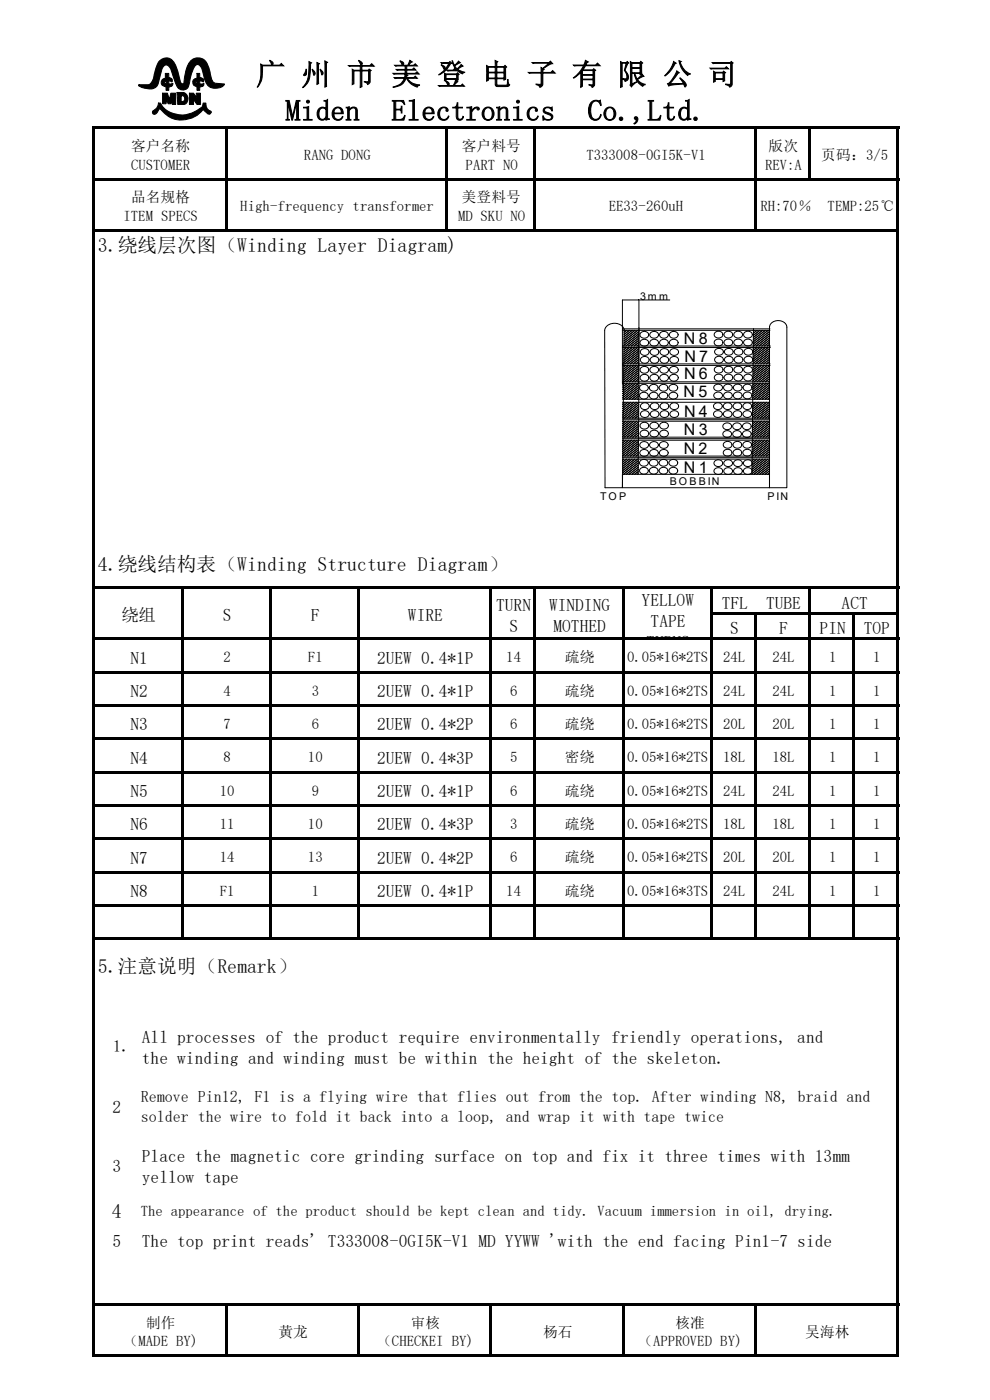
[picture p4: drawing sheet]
<svg xmlns="http://www.w3.org/2000/svg" width="210mm" height="297mm" viewBox="0 0 210 297" stroke-linecap="round" stroke-linejoin="round" font-family="sans-serif">
<g fill="#000">
<path d="M19.6 26.9h.6v10.8h-.6z" fill-rule="evenodd"/>
<path d="M19.6 37.7h.6v10.9h-.6z" fill-rule="evenodd"/>
<path d="M20.2 26.9h170.5v.5h-170.5z" fill-rule="evenodd"/>
<path d="M20.2 37.7h151.3v.5h-151.3z" fill-rule="evenodd"/>
<path d="M47.7 27.1h.5v10.6h-.5z" fill-rule="evenodd"/>
<path d="M47.7 38h.5v11.1h-.5z" fill-rule="evenodd"/>
<path d="M94.5 27.1h.5v10.6h-.5z" fill-rule="evenodd"/>
<path d="M94.5 38h.5v11.1h-.5z" fill-rule="evenodd"/>
<path d="M113.2 27.1h.5v10.6h-.5z" fill-rule="evenodd"/>
<path d="M113.2 38h.5v11.1h-.5z" fill-rule="evenodd"/>
<path d="M160 27.1h.5v10.6h-.5z" fill-rule="evenodd"/>
<path d="M160 38h.5v11.1h-.5z" fill-rule="evenodd"/>
<path d="M171.5 27.1h.5v11.1h-.5z" fill-rule="evenodd"/>
<path d="M172 37.7h18.7v.5h-18.7z" fill-rule="evenodd"/>
<path d="M190.2 27.1h.5v10.6h-.5z" fill-rule="evenodd"/>
<path d="M190.2 38h.5v10.6h-.5z" fill-rule="evenodd"/>
<path d="M19.6 48.6h.6v75.8h-.6z" fill-rule="evenodd"/>
<path d="M20.2 48.6h27.5v.5h-27.5z" fill-rule="evenodd"/>
<path d="M48.2 48.6h46.3v.5h-46.3z" fill-rule="evenodd"/>
<path d="M95 48.6h18.2v.5h-18.2z" fill-rule="evenodd"/>
<path d="M113.7 48.6h46.3v.5h-46.3z" fill-rule="evenodd"/>
<path d="M160.5 48.6h30.2v.5h-30.2z" fill-rule="evenodd"/>
<path d="M190.2 48.8h.5v75.6h-.5z" fill-rule="evenodd"/>
<path d="M19.6 124.4h.6v10.9h-.6z" fill-rule="evenodd"/>
<path d="M19.6 135.3h.6v7h-.6z" fill-rule="evenodd"/>
<path d="M20.2 124.4h170.5v.5h-170.5z" fill-rule="evenodd"/>
<path d="M20.2 135.3h170.5v.5h-170.5z" fill-rule="evenodd"/>
<path d="M38.4 124.7h.5v10.6h-.5z" fill-rule="evenodd"/>
<path d="M38.4 135.5h.5v6.8h-.5z" fill-rule="evenodd"/>
<path d="M57.1 124.7h.5v10.6h-.5z" fill-rule="evenodd"/>
<path d="M57.1 135.5h.5v6.8h-.5z" fill-rule="evenodd"/>
<path d="M75.8 124.7h.5v10.6h-.5z" fill-rule="evenodd"/>
<path d="M75.8 135.5h.5v6.8h-.5z" fill-rule="evenodd"/>
<path d="M103.8 124.7h.6v10.6h-.6z" fill-rule="evenodd"/>
<path d="M103.8 135.5h.6v6.8h-.6z" fill-rule="evenodd"/>
<path d="M113.2 124.7h.5v10.6h-.5z" fill-rule="evenodd"/>
<path d="M113.2 135.5h.5v6.8h-.5z" fill-rule="evenodd"/>
<path d="M131.9 124.7h.5v10.6h-.5z" fill-rule="evenodd"/>
<path d="M131.9 135.5h.5v6.8h-.5z" fill-rule="evenodd"/>
<path d="M150.6 124.7h.5v5.1h-.5z" fill-rule="evenodd"/>
<path d="M150.6 129.8h.5v5.5h-.5z" fill-rule="evenodd"/>
<path d="M150.6 135.5h.5v6.8h-.5z" fill-rule="evenodd"/>
<path d="M151.1 129.8h39.6v.5h-39.6z" fill-rule="evenodd"/>
<path d="M160 130.1h.5v5.2h-.5z" fill-rule="evenodd"/>
<path d="M160 135.5h.5v6.8h-.5z" fill-rule="evenodd"/>
<path d="M171.5 124.7h.5v5.1h-.5z" fill-rule="evenodd"/>
<path d="M171.5 130.1h.5v5.2h-.5z" fill-rule="evenodd"/>
<path d="M171.5 135.5h.5v6.8h-.5z" fill-rule="evenodd"/>
<path d="M180.8 130.1h.6v5.2h-.6z" fill-rule="evenodd"/>
<path d="M180.8 135.5h.6v6.8h-.6z" fill-rule="evenodd"/>
<path d="M190.2 124.7h.5v5.1h-.5z" fill-rule="evenodd"/>
<path d="M190.2 130.1h.5v5.2h-.5z" fill-rule="evenodd"/>
<path d="M190.2 135.5h.5v6.8h-.5z" fill-rule="evenodd"/>
<path d="M19.6 142.3h.6v7.1h-.6z" fill-rule="evenodd"/>
<path d="M19.6 149.4h.6v7.1h-.6z" fill-rule="evenodd"/>
<path d="M19.6 156.5h.6v7h-.6z" fill-rule="evenodd"/>
<path d="M20.2 142.3h170.5v.5h-170.5z" fill-rule="evenodd"/>
<path d="M20.2 149.4h170.5v.5h-170.5z" fill-rule="evenodd"/>
<path d="M20.2 156.5h170.5v.5h-170.5z" fill-rule="evenodd"/>
<path d="M38.4 142.6h.5v6.8h-.5z" fill-rule="evenodd"/>
<path d="M38.4 149.6h.5v6.9h-.5z" fill-rule="evenodd"/>
<path d="M38.4 156.7h.5v6.8h-.5z" fill-rule="evenodd"/>
<path d="M57.1 142.6h.5v6.8h-.5z" fill-rule="evenodd"/>
<path d="M57.1 149.6h.5v6.9h-.5z" fill-rule="evenodd"/>
<path d="M57.1 156.7h.5v6.8h-.5z" fill-rule="evenodd"/>
<path d="M75.8 142.6h.5v6.8h-.5z" fill-rule="evenodd"/>
<path d="M75.8 149.6h.5v6.9h-.5z" fill-rule="evenodd"/>
<path d="M75.8 156.7h.5v6.8h-.5z" fill-rule="evenodd"/>
<path d="M103.8 142.6h.6v6.8h-.6z" fill-rule="evenodd"/>
<path d="M103.8 149.6h.6v6.9h-.6z" fill-rule="evenodd"/>
<path d="M103.8 156.7h.6v6.8h-.6z" fill-rule="evenodd"/>
<path d="M113.2 142.6h.5v6.8h-.5z" fill-rule="evenodd"/>
<path d="M113.2 149.6h.5v6.9h-.5z" fill-rule="evenodd"/>
<path d="M113.2 156.7h.5v6.8h-.5z" fill-rule="evenodd"/>
<path d="M131.9 142.6h.5v6.8h-.5z" fill-rule="evenodd"/>
<path d="M131.9 149.6h.5v6.9h-.5z" fill-rule="evenodd"/>
<path d="M131.9 156.7h.5v6.8h-.5z" fill-rule="evenodd"/>
<path d="M150.6 142.6h.5v6.8h-.5z" fill-rule="evenodd"/>
<path d="M150.6 149.6h.5v6.9h-.5z" fill-rule="evenodd"/>
<path d="M150.6 156.7h.5v6.8h-.5z" fill-rule="evenodd"/>
<path d="M160 142.6h.5v6.8h-.5z" fill-rule="evenodd"/>
<path d="M160 149.6h.5v6.9h-.5z" fill-rule="evenodd"/>
<path d="M160 156.7h.5v6.8h-.5z" fill-rule="evenodd"/>
<path d="M171.5 142.6h.5v6.8h-.5z" fill-rule="evenodd"/>
<path d="M171.5 149.6h.5v6.9h-.5z" fill-rule="evenodd"/>
<path d="M171.5 156.7h.5v6.8h-.5z" fill-rule="evenodd"/>
<path d="M180.8 142.6h.6v6.8h-.6z" fill-rule="evenodd"/>
<path d="M180.8 149.6h.6v6.9h-.6z" fill-rule="evenodd"/>
<path d="M180.8 156.7h.6v6.8h-.6z" fill-rule="evenodd"/>
<path d="M190.2 142.6h.5v6.8h-.5z" fill-rule="evenodd"/>
<path d="M190.2 149.6h.5v6.9h-.5z" fill-rule="evenodd"/>
<path d="M190.2 156.7h.5v6.8h-.5z" fill-rule="evenodd"/>
<path d="M19.6 163.5h.6v7.1h-.6z" fill-rule="evenodd"/>
<path d="M19.6 170.6h.6v7.1h-.6z" fill-rule="evenodd"/>
<path d="M19.6 177.7h.6v7h-.6z" fill-rule="evenodd"/>
<path d="M20.2 163.5h170.5v.5h-170.5z" fill-rule="evenodd"/>
<path d="M20.2 170.6h170.5v.5h-170.5z" fill-rule="evenodd"/>
<path d="M20.2 177.7h170.5v.5h-170.5z" fill-rule="evenodd"/>
<path d="M38.4 163.8h.5v6.8h-.5z" fill-rule="evenodd"/>
<path d="M38.4 170.9h.5v6.8h-.5z" fill-rule="evenodd"/>
<path d="M38.4 177.9h.5v6.8h-.5z" fill-rule="evenodd"/>
<path d="M57.1 163.8h.5v6.8h-.5z" fill-rule="evenodd"/>
<path d="M57.1 170.9h.5v6.8h-.5z" fill-rule="evenodd"/>
<path d="M57.1 177.9h.5v6.8h-.5z" fill-rule="evenodd"/>
<path d="M75.8 163.8h.5v6.8h-.5z" fill-rule="evenodd"/>
<path d="M75.8 170.9h.5v6.8h-.5z" fill-rule="evenodd"/>
<path d="M75.8 177.9h.5v6.8h-.5z" fill-rule="evenodd"/>
<path d="M103.8 163.8h.6v6.8h-.6z" fill-rule="evenodd"/>
<path d="M103.8 170.9h.6v6.8h-.6z" fill-rule="evenodd"/>
<path d="M103.8 177.9h.6v6.8h-.6z" fill-rule="evenodd"/>
<path d="M113.2 163.8h.5v6.8h-.5z" fill-rule="evenodd"/>
<path d="M113.2 170.9h.5v6.8h-.5z" fill-rule="evenodd"/>
<path d="M113.2 177.9h.5v6.8h-.5z" fill-rule="evenodd"/>
<path d="M131.9 163.8h.5v6.8h-.5z" fill-rule="evenodd"/>
<path d="M131.9 170.9h.5v6.8h-.5z" fill-rule="evenodd"/>
<path d="M131.9 177.9h.5v6.8h-.5z" fill-rule="evenodd"/>
<path d="M150.6 163.8h.5v6.8h-.5z" fill-rule="evenodd"/>
<path d="M150.6 170.9h.5v6.8h-.5z" fill-rule="evenodd"/>
<path d="M150.6 177.9h.5v6.8h-.5z" fill-rule="evenodd"/>
<path d="M160 163.8h.5v6.8h-.5z" fill-rule="evenodd"/>
<path d="M160 170.9h.5v6.8h-.5z" fill-rule="evenodd"/>
<path d="M160 177.9h.5v6.8h-.5z" fill-rule="evenodd"/>
<path d="M171.5 163.8h.5v6.8h-.5z" fill-rule="evenodd"/>
<path d="M171.5 170.9h.5v6.8h-.5z" fill-rule="evenodd"/>
<path d="M171.5 177.9h.5v6.8h-.5z" fill-rule="evenodd"/>
<path d="M180.8 163.8h.6v6.8h-.6z" fill-rule="evenodd"/>
<path d="M180.8 170.9h.6v6.8h-.6z" fill-rule="evenodd"/>
<path d="M180.8 177.9h.6v6.8h-.6z" fill-rule="evenodd"/>
<path d="M190.2 163.8h.5v6.8h-.5z" fill-rule="evenodd"/>
<path d="M190.2 170.9h.5v6.8h-.5z" fill-rule="evenodd"/>
<path d="M190.2 177.9h.5v6.8h-.5z" fill-rule="evenodd"/>
<path d="M19.6 184.7h.6v7.1h-.6z" fill-rule="evenodd"/>
<path d="M19.6 191.8h.6v7.1h-.6z" fill-rule="evenodd"/>
<path d="M19.6 198.9h.6v77.5h-.6z" fill-rule="evenodd"/>
<path d="M20.2 184.7h170.5v.6h-170.5z" fill-rule="evenodd"/>
<path d="M20.2 191.8h170.5v.5h-170.5z" fill-rule="evenodd"/>
<path d="M20.2 198.9h18.2v.5h-18.2z" fill-rule="evenodd"/>
<path d="M38.4 185h.5v6.8h-.5z" fill-rule="evenodd"/>
<path d="M38.4 192.1h.5v7.3h-.5z" fill-rule="evenodd"/>
<path d="M38.9 198.9h18.2v.5h-18.2z" fill-rule="evenodd"/>
<path d="M57.1 185h.5v6.8h-.5z" fill-rule="evenodd"/>
<path d="M57.1 192.1h.5v7.3h-.5z" fill-rule="evenodd"/>
<path d="M57.6 198.9h18.2v.5h-18.2z" fill-rule="evenodd"/>
<path d="M75.8 185h.5v6.8h-.5z" fill-rule="evenodd"/>
<path d="M75.8 192.1h.5v7.3h-.5z" fill-rule="evenodd"/>
<path d="M76.3 198.9h27.5v.5h-27.5z" fill-rule="evenodd"/>
<path d="M103.8 185h.6v6.8h-.6z" fill-rule="evenodd"/>
<path d="M103.8 192.1h.6v7.3h-.6z" fill-rule="evenodd"/>
<path d="M104.4 198.9h8.8v.5h-8.8z" fill-rule="evenodd"/>
<path d="M113.2 185h.5v6.8h-.5z" fill-rule="evenodd"/>
<path d="M113.2 192.1h.5v7.3h-.5z" fill-rule="evenodd"/>
<path d="M113.7 198.9h18.2v.5h-18.2z" fill-rule="evenodd"/>
<path d="M131.9 185h.5v6.8h-.5z" fill-rule="evenodd"/>
<path d="M131.9 192.1h.5v7.3h-.5z" fill-rule="evenodd"/>
<path d="M132.4 198.9h18.2v.5h-18.2z" fill-rule="evenodd"/>
<path d="M150.6 185h.5v6.8h-.5z" fill-rule="evenodd"/>
<path d="M150.6 192.1h.5v7.3h-.5z" fill-rule="evenodd"/>
<path d="M151.1 198.9h8.9v.5h-8.9z" fill-rule="evenodd"/>
<path d="M160 185h.5v6.8h-.5z" fill-rule="evenodd"/>
<path d="M160 192.1h.5v7.3h-.5z" fill-rule="evenodd"/>
<path d="M160.5 198.9h11v.5h-11z" fill-rule="evenodd"/>
<path d="M171.5 185h.5v6.8h-.5z" fill-rule="evenodd"/>
<path d="M171.5 192.1h.5v7.3h-.5z" fill-rule="evenodd"/>
<path d="M172 198.9h8.8v.5h-8.8z" fill-rule="evenodd"/>
<path d="M180.8 185h.6v6.8h-.6z" fill-rule="evenodd"/>
<path d="M180.8 192.1h.6v7.3h-.6z" fill-rule="evenodd"/>
<path d="M181.4 198.9h9.3v.5h-9.3z" fill-rule="evenodd"/>
<path d="M190.2 185h.5v6.8h-.5z" fill-rule="evenodd"/>
<path d="M190.2 192.1h.5v6.8h-.5z" fill-rule="evenodd"/>
<path d="M190.2 199.1h.5v77.3h-.5z" fill-rule="evenodd"/>
<path d="M19.6 276.4h.6v11.4h-.6z" fill-rule="evenodd"/>
<path d="M20.2 276.4h170.5v.5h-170.5z" fill-rule="evenodd"/>
<path d="M47.7 276.7h.5v11.1h-.5z" fill-rule="evenodd"/>
<path d="M75.8 276.7h.5v11.1h-.5z" fill-rule="evenodd"/>
<path d="M103.8 276.7h.6v11.1h-.6z" fill-rule="evenodd"/>
<path d="M131.9 276.7h.5v11.1h-.5z" fill-rule="evenodd"/>
<path d="M160 276.7h.5v11.1h-.5z" fill-rule="evenodd"/>
<path d="M190.2 276.7h.5v11.1h-.5z" fill-rule="evenodd"/>
<path d="M20.2 287.3h27.5v.5h-27.5z" fill-rule="evenodd"/>
<path d="M48.2 287.3h27.6v.5h-27.6z" fill-rule="evenodd"/>
<path d="M76.3 287.3h27.5v.5h-27.5z" fill-rule="evenodd"/>
<path d="M104.4 287.3h27.5v.5h-27.5z" fill-rule="evenodd"/>
<path d="M132.4 287.3h27.6v.5h-27.6z" fill-rule="evenodd"/>
<path d="M160.5 287.3h29.7v.5h-29.7z" fill-rule="evenodd"/>
</g>
<path d="M29.4 12.3h18.5v13.3h-18.5z" fill-rule="evenodd" fill="#fff"/>
<g fill="#000">
<path d="M34 12.8a1.99 1.99 0 0 1 3.3 1.1l1 3.5 .2 .3h.5l.3-2a3.8 3.8 0 0 1 2-3.3 2.3 2.3 0 0 1 3 2l.3 .9a3.1 3.1 0 0 0 .9 2.3l2.1 .2a2.4 2.4 0 0 1-2.5 .8 2.4 2.4 0 0 1-1.7-1.9l-.2-.7a2.88 2.88 0 0 0-1.1-2.3h-.3a2.69 2.69 0 0 0-1.2 2l-.4 1.7a1.47 1.47 0 0 1-1.2 1.7 1.47 1.47 0 0 1-1.7-1.3l-.6-1.7a3.3 3.3 0 0 0-1.2-2.3 .94 .94 0 0 0-1.2 .9l-.7 2.8a1.83 1.83 0 0 1-2.4 1.3l-1.4-.4-.4-.3 .1-.1h2.1l.5-.5 .4-.7 .8-3.1z" fill-rule="evenodd"/>
<path d="M35.1 15.6h.7v.9h.2a.51 .51 0 0 1 .5 .3 .51 .51 0 0 1-.1 .6l-.6-.2v.6l.9-.1-.3 .6-.6 .1v.8h-.6v-.8a.9 .9 0 0 1-1-.8 .9 .9 0 0 1 .9-1z" fill-rule="evenodd"/>
</g>
<path d="M34 12.8a1.99 1.99 0 0 1 3.3 1.1l1 3.5 .2 .3h.5l.3-2a3.8 3.8 0 0 1 2-3.3 2.3 2.3 0 0 1 3 2l.3 .9a3.1 3.1 0 0 0 .9 2.3l2.1 .2a2.4 2.4 0 0 1-2.5 .8 2.4 2.4 0 0 1-1.7-1.9l-.2-.7a2.88 2.88 0 0 0-1.1-2.3h-.3a2.69 2.69 0 0 0-1.2 2l-.4 1.7a1.47 1.47 0 0 1-1.2 1.7 1.47 1.47 0 0 1-1.7-1.3l-.6-1.7a3.3 3.3 0 0 0-1.2-2.3 .94 .94 0 0 0-1.2 .9l-.7 2.8a1.83 1.83 0 0 1-2.4 1.3l-1.4-.4-.4-.3 .1-.1h2.1l.5-.5 .4-.7 .8-3.1zM35.1 15.6h.7v.9h.2a.51 .51 0 0 1 .5 .3 .51 .51 0 0 1-.1 .6l-.6-.2v.6l.9-.1-.3 .6-.6 .1v.8h-.6v-.8a.9 .9 0 0 1-1-.8 .9 .9 0 0 1 .9-1z" fill="none" stroke="#000" stroke-width=".21"/>
<path d="M35 17.2h.2v.6l-.3-.2z" fill-rule="evenodd" fill="#fff"/>
<path d="M35 17.2h.2v.6l-.3-.2zM41.8 15.6h.6v.9h.3a.51 .51 0 0 1 .5 .3 .51 .51 0 0 1-.1 .6l-.7-.2v.6l.8-.1v.4l-.2 .2-.6 .1v.8h-.6v-.8a.9 .9 0 0 1-.9-.9 .9 .9 0 0 1 .9-.9zM33.6 21.9h.5a5.3 5.3 0 0 0 6.8 2l2-1.3 .2-.7h.6a1.66 1.66 0 0 0 1.1 1.8l-.3 .5a2.06 2.06 0 0 1-1.4-1 5.7 5.7 0 0 1-9.2-.1l-.6 .8a.51 .51 0 0 1-.5 .4 .51 .51 0 0 1-.5-.5l.3-.4a1.74 1.74 0 0 0 1-1.5z" fill="none" stroke="#000" stroke-width=".21"/>
<g fill="#000">
<path d="M41.8 15.6h.6v.9h.3a.51 .51 0 0 1 .5 .3 .51 .51 0 0 1-.1 .6l-.7-.2v.6l.8-.1v.4l-.2 .2-.6 .1v.8h-.6v-.8a.9 .9 0 0 1-.9-.9 .9 .9 0 0 1 .9-.9z" fill-rule="evenodd"/>
<path d="M33.6 21.9h.5a5.3 5.3 0 0 0 6.8 2l2-1.3 .2-.7h.6a1.66 1.66 0 0 0 1.1 1.8l-.3 .5a2.06 2.06 0 0 1-1.4-1 5.7 5.7 0 0 1-9.2-.1l-.6 .8a.51 .51 0 0 1-.5 .4 .51 .51 0 0 1-.5-.5l.3-.4a1.74 1.74 0 0 0 1-1.5z" fill-rule="evenodd"/>
</g>
<path d="M41.6 17.2h.2v.5l-.4-.1z" fill-rule="evenodd" fill="#fff"/>
<path d="M34.5 19.8h1l.4 1.3 .3-1.3h1.1v2.4h-.8l-.1-.9-.2 .7h-.5l-.3-.9-.2 .9h-.7zM37.6 19.6h1.3a1.3 1.3 0 0 1 1 1.3 1.3 1.3 0 0 1-1 1.3h-1.2zM41.6 17.2h.2v.5l-.4-.1z" fill="none" stroke="#000" stroke-width=".21"/>
<g fill="#000">
<path d="M34.5 19.8h1l.4 1.3 .3-1.3h1.1v2.4h-.8l-.1-.9-.2 .7h-.5l-.3-.9-.2 .9h-.7z" fill-rule="evenodd"/>
<path d="M37.6 19.6h1.3a1.3 1.3 0 0 1 1 1.3 1.3 1.3 0 0 1-1 1.3h-1.2z" fill-rule="evenodd"/>
</g>
<path d="M38.4 20.4l.4-.1a.74 .74 0 0 1 .2 1.2l-.6 .1z" fill-rule="evenodd" fill="#fff"/>
<g fill="none" stroke="#000" stroke-width=".21">
<path d="M40.2 19.8h.9l.5 .9v-.9h.9v2.4h-.7l-.7-1.1v1.1h-.9zM38.4 20.4l.4-.1a.74 .74 0 0 1 .2 1.2l-.6 .1zM128.7 69.2a2.33 2.33 0 0 1 3.7 .7l-.4 33.6h-3.7v-33.4zM132 73.7h31.4M132 70.1h31.3M132 69.8h31.3M132 63.6v17.7h31.2M132 77.5h31.3M132 77.2h31.3M132 73.4h31.4M132.1 63.6h10M132.7 77.5l-.4 .3"/>
<path d="M132.9 73.7l-.6 .5M132.9 70.1l-.5 .4M133.3 77.5l-1 .8M133.5 73.7l-1.2 .9M133.5 70.1l-1.1 .9M133.7 77.2l1.8-1.4-1.8 1.4M133.9 77.5l-1.6 1.3M134.1 70.1l-1.7 1.3M134.1 73.7l-1.8 1.4M134.5 77.5l-2.2 1.7M134.7 70.1l-2.3 1.8M134.7 73.7l-2.4 1.8"/>
<path d="M135.1 77.5l-2.8 2.2M135.3 73.7l-3 2.3M135.3 70.1l-2.9 2.2M135.4 79.9l-1.3 1.1M135.4 79.5l-1.9 1.5M135.5 78.6l-3.2 2.4M135.5 79l-2.6 2M135.5 77.7l-3.2 2.4M135.5 78.1l-3.2 2.5M135.5 76.3l-1.2 .9M135.5 76.7l-.6 .5M135.5 74.9l-3 2.3"/>
<path d="M135.5 75.4l-2.4 1.8M135.5 74l-3.2 2.5M135.5 74.5l-3.2 2.4M135.5 72.6l-1 .8M135.5 73.1l-.4 .3M135.5 71.3l-2.8 2.1M135.5 71.7l-2.2 1.7M135.5 72.2l-1.6 1.2M135.5 70.3l-3.1 2.5M135.5 70.8l-3.1 2.4M135.5 63.6v17.7M135.5 69.5l-.1 11.9"/>
<path d="M136 70.6a.85 .85 0 0 1 1.1-.3 .85 .85 0 0 1 .3 1.2 .85 .85 0 0 1-1.2 .2 .85 .85 0 0 1-.2-1.1zM136 72.2a.85 .85 0 0 1 1.1-.2 .85 .85 0 0 1 .3 1.2 .85 .85 0 0 1-1.2 .2 .85 .85 0 0 1-.2-1.2zM136 78a.85 .85 0 0 1 1.1-.2 .85 .85 0 0 1 .3 1.1 .85 .85 0 0 1-1.2 .2 .85 .85 0 0 1-.2-1.1zM136 79.7a.85 .85 0 0 1 1.1-.2 .85 .85 0 0 1 .3 1.1 .85 .85 0 0 1-1.2 .2 .85 .85 0 0 1-.2-1.1zM136 74.2a.85 .85 0 0 1 1.2-.2 .85 .85 0 0 1 .3 1.1 .85 .85 0 0 1-1.2 .2 .85 .85 0 0 1-.3-1.1zM136 75.9a.85 .85 0 0 1 1.2-.2 .85 .85 0 0 1 .3 1.1 .85 .85 0 0 1-1.2 .2 .85 .85 0 0 1-.3-1.1zM138 70.6a.85 .85 0 0 1 1.2-.3 .85 .85 0 0 1 .3 1.2 .85 .85 0 0 1-1.2 .2 .85 .85 0 0 1-.3-1.1zM138 72.2a.85 .85 0 0 1 1.2-.2 .85 .85 0 0 1 .3 1.2 .85 .85 0 0 1-1.2 .2 .85 .85 0 0 1-.3-1.2zM138.1 78a.85 .85 0 0 1 1.1-.2 .85 .85 0 0 1 .3 1.1 .85 .85 0 0 1-1.2 .2 .85 .85 0 0 1-.2-1.1zM138.1 79.7a.85 .85 0 0 1 1.1-.2 .85 .85 0 0 1 .3 1.1 .85 .85 0 0 1-1.2 .2 .85 .85 0 0 1-.2-1.1zM138.1 74.2a.85 .85 0 0 1 1.2-.2 .85 .85 0 0 1 .2 1.1 .85 .85 0 0 1-1.1 .2 .85 .85 0 0 1-.3-1.1zM138.1 75.9a.85 .85 0 0 1 1.2-.2 .85 .85 0 0 1 .2 1.1 .85 .85 0 0 1-1.1 .2 .85 .85 0 0 1-.3-1.1z"/>
<path d="M140.1 70.6a.85 .85 0 0 1 1.2-.3 .85 .85 0 0 1 .2 1.2 .85 .85 0 0 1-1.1 .2 .85 .85 0 0 1-.3-1.1zM140.1 72.2a.85 .85 0 0 1 1.2-.2 .85 .85 0 0 1 .2 1.2 .85 .85 0 0 1-1.1 .2 .85 .85 0 0 1-.3-1.2zM140.1 78a.85 .85 0 0 1 1.2-.2 .85 .85 0 0 1 .3 1.1 .85 .85 0 0 1-1.2 .2 .85 .85 0 0 1-.3-1.1zM140.1 79.7a.85 .85 0 0 1 1.2-.2 .85 .85 0 0 1 .3 1.1 .85 .85 0 0 1-1.2 .2 .85 .85 0 0 1-.3-1.1zM140.2 74.2a.85 .85 0 0 1 1.2-.2 .85 .85 0 0 1 .2 1.1 .85 .85 0 0 1-1.1 .2 .85 .85 0 0 1-.3-1.1zM140.2 75.9a.85 .85 0 0 1 1.2-.2 .85 .85 0 0 1 .2 1.1 .85 .85 0 0 1-1.1 .2 .85 .85 0 0 1-.3-1.1zM142.2 70.6a.85 .85 0 0 1 1.2-.3 .85 .85 0 0 1 .2 1.2 .85 .85 0 0 1-1.1 .2 .85 .85 0 0 1-.3-1.1zM142.2 72.2a.85 .85 0 0 1 1.2-.2 .85 .85 0 0 1 .2 1.2 .85 .85 0 0 1-1.1 .2 .85 .85 0 0 1-.3-1.2zM142.2 78a.85 .85 0 0 1 1.2-.2 .85 .85 0 0 1 .2 1.1 .85 .85 0 0 1-1.1 .2 .85 .85 0 0 1-.3-1.1zM142.2 79.7a.85 .85 0 0 1 1.2-.2 .85 .85 0 0 1 .2 1.1 .85 .85 0 0 1-1.1 .2 .85 .85 0 0 1-.3-1.1zM142.3 74.2a.85 .85 0 0 1 1.2-.2 .85 .85 0 0 1 .2 1.1 .85 .85 0 0 1-1.2 .2 .85 .85 0 0 1-.2-1.1zM142.3 75.9a.85 .85 0 0 1 1.2-.2 .85 .85 0 0 1 .2 1.1 .85 .85 0 0 1-1.2 .2 .85 .85 0 0 1-.2-1.1z"/>
<path d="M151.7 70.5a.85 .85 0 0 1 1.2-.2 .85 .85 0 0 1 .2 1.2 .85 .85 0 0 1-1.1 .2 .85 .85 0 0 1-.3-1.2zM151.7 72.2a.85 .85 0 0 1 1.2-.2 .85 .85 0 0 1 .2 1.1 .85 .85 0 0 1-1.1 .2 .85 .85 0 0 1-.3-1.1zM151.7 77.9a.85 .85 0 0 1 1.2-.2 .85 .85 0 0 1 .2 1.2 .85 .85 0 0 1-1.1 .2 .85 .85 0 0 1-.3-1.2zM151.7 79.6a.85 .85 0 0 1 1.2-.2 .85 .85 0 0 1 .2 1.2 .85 .85 0 0 1-1.1 .2 .85 .85 0 0 1-.3-1.2zM151.8 74.2a.85 .85 0 0 1 1.2-.3 .85 .85 0 0 1 .2 1.2 .85 .85 0 0 1-1.2 .2 .85 .85 0 0 1-.2-1.1zM151.8 75.8a.85 .85 0 0 1 1.2-.2 .85 .85 0 0 1 .2 1.2 .85 .85 0 0 1-1.2 .2 .85 .85 0 0 1-.2-1.2zM153.8 70.5a.85 .85 0 0 1 1.1-.2 .85 .85 0 0 1 .3 1.2 .85 .85 0 0 1-1.2 .2 .85 .85 0 0 1-.2-1.2zM153.8 72.2a.85 .85 0 0 1 1.1-.2 .85 .85 0 0 1 .3 1.1 .85 .85 0 0 1-1.2 .2 .85 .85 0 0 1-.2-1.1zM153.8 77.9a.85 .85 0 0 1 1.2-.2 .85 .85 0 0 1 .2 1.2 .85 .85 0 0 1-1.1 .2 .85 .85 0 0 1-.3-1.2zM153.8 79.6a.85 .85 0 0 1 1.2-.2 .85 .85 0 0 1 .2 1.2 .85 .85 0 0 1-1.1 .2 .85 .85 0 0 1-.3-1.2zM153.9 74.2a.85 .85 0 0 1 1.1-.3 .85 .85 0 0 1 .3 1.2 .85 .85 0 0 1-1.2 .2 .85 .85 0 0 1-.2-1.1zM153.9 75.8a.85 .85 0 0 1 1.1-.2 .85 .85 0 0 1 .3 1.2 .85 .85 0 0 1-1.2 .2 .85 .85 0 0 1-.2-1.2z"/>
<path d="M155.9 70.5a.85 .85 0 0 1 1.1-.2 .85 .85 0 0 1 .3 1.2 .85 .85 0 0 1-1.2 .2 .85 .85 0 0 1-.2-1.2zM155.9 72.2a.85 .85 0 0 1 1.1-.2 .85 .85 0 0 1 .3 1.1 .85 .85 0 0 1-1.2 .2 .85 .85 0 0 1-.2-1.1zM155.9 77.9a.85 .85 0 0 1 1.1-.2 .85 .85 0 0 1 .3 1.2 .85 .85 0 0 1-1.2 .2 .85 .85 0 0 1-.2-1.2zM155.9 79.6a.85 .85 0 0 1 1.1-.2 .85 .85 0 0 1 .3 1.2 .85 .85 0 0 1-1.2 .2 .85 .85 0 0 1-.2-1.2zM156 74.2a.85 .85 0 0 1 1.1-.3 .85 .85 0 0 1 .3 1.2 .85 .85 0 0 1-1.2 .2 .85 .85 0 0 1-.2-1.1zM156 75.8a.85 .85 0 0 1 1.1-.2 .85 .85 0 0 1 .3 1.2 .85 .85 0 0 1-1.2 .2 .85 .85 0 0 1-.2-1.2zM157.9 70.5a.85 .85 0 0 1 1.2-.2 .85 .85 0 0 1 .3 1.2 .85 .85 0 0 1-1.2 .2 .85 .85 0 0 1-.3-1.2zM157.9 72.2a.85 .85 0 0 1 1.2-.2 .85 .85 0 0 1 .3 1.1 .85 .85 0 0 1-1.2 .2 .85 .85 0 0 1-.3-1.1zM158 77.9a.85 .85 0 0 1 1.1-.2 .85 .85 0 0 1 .3 1.2 .85 .85 0 0 1-1.2 .2 .85 .85 0 0 1-.2-1.2zM158 79.6a.85 .85 0 0 1 1.1-.2 .85 .85 0 0 1 .3 1.2 .85 .85 0 0 1-1.2 .2 .85 .85 0 0 1-.2-1.2zM158 74.2a.85 .85 0 0 1 1.2-.3 .85 .85 0 0 1 .2 1.2 .85 .85 0 0 1-1.1 .2 .85 .85 0 0 1-.3-1.1zM158 75.8a.85 .85 0 0 1 1.2-.2 .85 .85 0 0 1 .2 1.2 .85 .85 0 0 1-1.1 .2 .85 .85 0 0 1-.3-1.2z"/>
<path d="M159.7 77.6h.1M159.8 69.7l-.3 30.9M160 70.1l-.2 .1M160 73.7l-.2 .2M160.4 77.5l-.7 .5M160.6 73.7l-.8 .6M160.6 70.1l-.8 .6M161 77.5l-1.3 1M161.2 70.1l-1.4 1M161.2 73.7l-1.4 1.1M161.6 77.5l-1.9 1.4M161.8 73.7l-2 1.6"/>
<path d="M161.8 70.1l-2 1.5M162.1 77.5l-2.4 1.9M162.3 73.7l-2.5 2M162.3 70.1l-2.5 2M162.6 77.2l.6-.5-.6 .5M162.7 77.5l-3 2.4M162.9 73.7l-3.1 2.5M162.9 70.1l-3.1 2.4M163.2 70.3l-3.4 2.7M163.2 70.8l-3.4 2.6M163.2 71.7l-2.2 1.7M163.2 72.1l-1.6 1.3"/>
<path d="M163.2 72.6l-1 .8M163.2 73l-.4 .4M163.2 74l-3.5 2.6M163.2 74.4l-3.5 2.7M163.2 74.9l-3 2.3M163.2 75.3l-2.4 1.9M163.2 76.2l-1.2 1M163.2 77.1l-.1 .1M163.2 78.5l-3.2 2.5M163.2 79l-2.6 2M163.2 79.9l-1.4 1.1M163.2 71.2l-2.8 2.2"/>
<path d="M163.2 75.8l-1.8 1.4M163.2 78l-3.5 2.8M163.2 79.4l-2 1.6M163.6 68.5a1.96 1.96 0 0 1 3.3 .9v34.1h-3.7v-34.2zM132 87.1l2.4-1.8-2.4 1.9M132 93.5l.2-.1-.2 .1M132 85.3h31.2l-3.6 2.8M132 97.4h31.2M132 97.1h31.2M132 96.8h31.2M132 93.4h31.2M132 93.1h31.2"/>
<path d="M132 92.7h31.2M132 89.4h31.2M132 89h31.2M132 88.7h31.2M132 84.7h31.2M132 81h31.2M132.1 89.4h-.1M132.3 97.4l-.3 .2M132.5 81.3l-.5 .4M132.6 85.3l-.6 .5M132.7 89.4l-.7 .5M132.8 93.4l-.8 .6"/>
<path d="M132.9 97.4l-.9 .7M133.1 81.3l-1.1 .8M133.2 85.3l-1.2 .9M133.3 89.4l-1.3 .9M133.4 93.4l-1.4 1M133.5 97.4l-1.5 1.1M133.7 81.3l-1.7 1.3M133.8 85.3l-1.8 1.4M133.9 89.4l-1.9 1.4 1.9-1.4M134 93.4l-2 1.5M134.1 97.4l-2.1 1.6M134.3 81.3l-2.3 1.8"/>
<path d="M134.5 89.4l-2.5 1.8M134.6 93.4l-2.6 1.9M134.7 97.4l-2.7 2M134.9 81.3l-2.9 2.2M135 85.3l-3 2.3M135.1 89.4l-3.1 2.3M135.1 93.4l-3.1 2.4M135.2 97.4l-3.2 2.5M135.4 99.6l-1.4 1M135.4 98.2l-3.2 2.4M135.4 98.6l-2.6 2M135.4 99.1l-2 1.5"/>
<path d="M135.4 97.7l-3.4 2.6M135.4 96.4l-.5 .4M135.4 95l-2.3 1.8M135.4 95.4l-1.7 1.4M135.4 95.9l-1.1 .9M135.4 94.1l-3.4 2.6M135.4 94.5l-2.9 2.3M135.4 92.7h.1M135.4 93.6l-3.4 2.7M135.4 91.8l-1.2 .9M135.4 92.2l-.6 .5M135.4 80.9l-.1 .1"/>
<path d="M135.4 80.4l-.7 .6M135.4 90.9l-2.4 1.8M135.4 91.3l-1.8 1.4M135.5 81.3l-3.5 2.7M135.5 89.5l-3.5 2.7M135.5 89.9l-3.5 2.7M135.5 90.4l-3.1 2.3M135.5 88.6l-.2 .1 .2-.1M135.5 87.2l-2 1.5M135.5 87.7l-1.4 1M135.5 88.1l-.8 .6M135.5 86.3l-3.2 2.4"/>
<path d="M135.5 86.7l-2.6 2M135.5 85.4l-3.5 2.7M135.5 85.8l-3.5 2.7M135.5 84l-.9 .7M135.5 84.5l-.3 .2M135.5 83.1l-2.1 1.6M135.5 83.5l-1.5 1.2M135.5 82.2l-3.3 2.5M135.5 82.6l-2.7 2.1M135.5 81.7l-3.5 2.7M135.5 81.3l-.1 19.3M135.9 97.7a.85 .85 0 0 1 1.1-.2 .85 .85 0 0 1 .3 1.1 .85 .85 0 0 1-1.2 .3 .85 .85 0 0 1-.2-1.2z"/>
<path d="M135.9 99.4a.85 .85 0 0 1 1.1-.2 .85 .85 0 0 1 .3 1.1 .85 .85 0 0 1-1.2 .2 .85 .85 0 0 1-.2-1.1zM135.9 81.8a.85 .85 0 0 1 1.1-.2 .85 .85 0 0 1 .3 1.1 .85 .85 0 0 1-1.2 .2 .85 .85 0 0 1-.2-1.1zM135.9 83.5a.85 .85 0 0 1 1.1-.2 .85 .85 0 0 1 .3 1.1 .85 .85 0 0 1-1.2 .2 .85 .85 0 0 1-.2-1.1zM135.9 93.9a.85 .85 0 0 1 1.2-.2 .85 .85 0 0 1 .2 1.2 .85 .85 0 0 1-1.1 .2 .85 .85 0 0 1-.3-1.2zM135.9 95.6a.85 .85 0 0 1 1.2-.2 .85 .85 0 0 1 .2 1.1 .85 .85 0 0 1-1.1 .2 .85 .85 0 0 1-.3-1.1zM136 89.8a.85 .85 0 0 1 1.1-.2 .85 .85 0 0 1 .3 1.2 .85 .85 0 0 1-1.2 .2 .85 .85 0 0 1-.2-1.2zM136 91.5a.85 .85 0 0 1 1.1-.2 .85 .85 0 0 1 .3 1.1 .85 .85 0 0 1-1.2 .3 .85 .85 0 0 1-.2-1.2zM136.1 85.7a.85 .85 0 0 1 1.1-.2 .85 .85 0 0 1 .3 1.1 .85 .85 0 0 1-1.2 .2 .85 .85 0 0 1-.2-1.1zM136.1 87.4a.85 .85 0 0 1 1.1-.2 .85 .85 0 0 1 .3 1.1 .85 .85 0 0 1-1.2 .2 .85 .85 0 0 1-.2-1.1zM138 97.7a.85 .85 0 0 1 1.1-.2 .85 .85 0 0 1 .3 1.1 .85 .85 0 0 1-1.2 .3 .85 .85 0 0 1-.2-1.2zM138 99.4a.85 .85 0 0 1 1.1-.2 .85 .85 0 0 1 .3 1.1 .85 .85 0 0 1-1.2 .2 .85 .85 0 0 1-.2-1.1zM138 81.8a.85 .85 0 0 1 1.1-.2 .85 .85 0 0 1 .3 1.1 .85 .85 0 0 1-1.2 .2 .85 .85 0 0 1-.2-1.1z"/>
<path d="M138 83.5a.85 .85 0 0 1 1.1-.2 .85 .85 0 0 1 .3 1.1 .85 .85 0 0 1-1.2 .2 .85 .85 0 0 1-.2-1.1zM138 93.9a.85 .85 0 0 1 1.2-.2 .85 .85 0 0 1 .2 1.2 .85 .85 0 0 1-1.1 .2 .85 .85 0 0 1-.3-1.2zM138 95.6a.85 .85 0 0 1 1.2-.2 .85 .85 0 0 1 .2 1.1 .85 .85 0 0 1-1.1 .2 .85 .85 0 0 1-.3-1.1zM138.1 89.8a.85 .85 0 0 1 1.1-.2 .85 .85 0 0 1 .3 1.2 .85 .85 0 0 1-1.2 .2 .85 .85 0 0 1-.2-1.2zM138.1 91.5a.85 .85 0 0 1 1.1-.2 .85 .85 0 0 1 .3 1.1 .85 .85 0 0 1-1.2 .3 .85 .85 0 0 1-.2-1.2zM138.2 85.7a.85 .85 0 0 1 1.1-.2 .85 .85 0 0 1 .3 1.1 .85 .85 0 0 1-1.2 .2 .85 .85 0 0 1-.2-1.1zM138.2 87.4a.85 .85 0 0 1 1.1-.2 .85 .85 0 0 1 .3 1.1 .85 .85 0 0 1-1.2 .2 .85 .85 0 0 1-.2-1.1zM140 97.7a.85 .85 0 0 1 1.2-.2 .85 .85 0 0 1 .2 1.1 .85 .85 0 0 1-1.1 .3 .85 .85 0 0 1-.3-1.2zM140 99.4a.85 .85 0 0 1 1.2-.2 .85 .85 0 0 1 .2 1.1 .85 .85 0 0 1-1.1 .2 .85 .85 0 0 1-.3-1.1zM140 81.8a.85 .85 0 0 1 1.2-.2 .85 .85 0 0 1 .2 1.1 .85 .85 0 0 1-1.1 .2 .85 .85 0 0 1-.3-1.1zM140 83.5a.85 .85 0 0 1 1.2-.2 .85 .85 0 0 1 .2 1.1 .85 .85 0 0 1-1.1 .2 .85 .85 0 0 1-.3-1.1zM140.1 93.9a.85 .85 0 0 1 1.1-.2 .85 .85 0 0 1 .3 1.2 .85 .85 0 0 1-1.2 .2 .85 .85 0 0 1-.2-1.2z"/>
<path d="M140.1 95.6a.85 .85 0 0 1 1.1-.2 .85 .85 0 0 1 .3 1.1 .85 .85 0 0 1-1.2 .2 .85 .85 0 0 1-.2-1.1zM140.1 89.8a.85 .85 0 0 1 1.2-.2 .85 .85 0 0 1 .2 1.2 .85 .85 0 0 1-1.1 .2 .85 .85 0 0 1-.3-1.2zM140.1 91.5a.85 .85 0 0 1 1.2-.2 .85 .85 0 0 1 .2 1.1 .85 .85 0 0 1-1.1 .3 .85 .85 0 0 1-.3-1.2zM140.2 85.7a.85 .85 0 0 1 1.2-.2 .85 .85 0 0 1 .2 1.1 .85 .85 0 0 1-1.1 .2 .85 .85 0 0 1-.3-1.1zM140.2 87.4a.85 .85 0 0 1 1.2-.2 .85 .85 0 0 1 .2 1.1 .85 .85 0 0 1-1.1 .2 .85 .85 0 0 1-.3-1.1zM142.1 97.7a.85 .85 0 0 1 1.2-.2 .85 .85 0 0 1 .2 1.1 .85 .85 0 0 1-1.1 .3 .85 .85 0 0 1-.3-1.2zM142.1 99.4a.85 .85 0 0 1 1.2-.2 .85 .85 0 0 1 .2 1.1 .85 .85 0 0 1-1.1 .2 .85 .85 0 0 1-.3-1.1zM142.1 81.8a.85 .85 0 0 1 1.2-.2 .85 .85 0 0 1 .2 1.1 .85 .85 0 0 1-1.1 .2 .85 .85 0 0 1-.3-1.1zM142.1 83.5a.85 .85 0 0 1 1.2-.2 .85 .85 0 0 1 .2 1.1 .85 .85 0 0 1-1.1 .2 .85 .85 0 0 1-.3-1.1zM142.3 85.7a.85 .85 0 0 1 1.2-.2 .85 .85 0 0 1 .2 1.1 .85 .85 0 0 1-1.1 .2 .85 .85 0 0 1-.3-1.1zM142.3 87.4a.85 .85 0 0 1 1.2-.2 .85 .85 0 0 1 .2 1.1 .85 .85 0 0 1-1.1 .2 .85 .85 0 0 1-.3-1.1zM151.6 85.7a.85 .85 0 0 1 1.1-.2 .85 .85 0 0 1 .3 1.1 .85 .85 0 0 1-1.2 .2 .85 .85 0 0 1-.2-1.1z"/>
<path d="M151.6 87.4a.85 .85 0 0 1 1.1-.2 .85 .85 0 0 1 .3 1.1 .85 .85 0 0 1-1.2 .2 .85 .85 0 0 1-.2-1.1zM151.6 81.7a.85 .85 0 0 1 1.2-.2 .85 .85 0 0 1 .2 1.2 .85 .85 0 0 1-1.1 .2 .85 .85 0 0 1-.3-1.2zM151.6 83.4a.85 .85 0 0 1 1.2-.2 .85 .85 0 0 1 .2 1.2 .85 .85 0 0 1-1.1 .2 .85 .85 0 0 1-.3-1.2zM151.7 97.8a.85 .85 0 0 1 1.1-.2 .85 .85 0 0 1 .3 1.1 .85 .85 0 0 1-1.2 .2 .85 .85 0 0 1-.2-1.1zM151.7 99.5a.85 .85 0 0 1 1.1-.3 .85 .85 0 0 1 .3 1.2 .85 .85 0 0 1-1.2 .2 .85 .85 0 0 1-.2-1.1zM153.5 90a.85 .85 0 0 1 1.2-.3 .85 .85 0 0 1 .3 1.2 .85 .85 0 0 1-1.2 .2 .85 .85 0 0 1-.3-1.1zM153.5 91.6a.85 .85 0 0 1 1.2-.2 .85 .85 0 0 1 .3 1.1 .85 .85 0 0 1-1.2 .2 .85 .85 0 0 1-.3-1.1zM153.6 93.9a.85 .85 0 0 1 1.2-.2 .85 .85 0 0 1 .2 1.1 .85 .85 0 0 1-1.1 .2 .85 .85 0 0 1-.3-1.1zM153.6 95.6a.85 .85 0 0 1 1.2-.2 .85 .85 0 0 1 .2 1.1 .85 .85 0 0 1-1.1 .2 .85 .85 0 0 1-.3-1.1zM153.6 85.7a.85 .85 0 0 1 1.2-.2 .85 .85 0 0 1 .3 1.1 .85 .85 0 0 1-1.2 .2 .85 .85 0 0 1-.3-1.1zM153.6 87.4a.85 .85 0 0 1 1.2-.2 .85 .85 0 0 1 .3 1.1 .85 .85 0 0 1-1.2 .2 .85 .85 0 0 1-.3-1.1zM153.7 81.7a.85 .85 0 0 1 1.2-.2 .85 .85 0 0 1 .2 1.2 .85 .85 0 0 1-1.2 .2 .85 .85 0 0 1-.2-1.2z"/>
<path d="M153.7 83.4a.85 .85 0 0 1 1.2-.2 .85 .85 0 0 1 .2 1.2 .85 .85 0 0 1-1.2 .2 .85 .85 0 0 1-.2-1.2zM153.7 97.8a.85 .85 0 0 1 1.2-.2 .85 .85 0 0 1 .3 1.1 .85 .85 0 0 1-1.2 .2 .85 .85 0 0 1-.3-1.1zM153.7 99.5a.85 .85 0 0 1 1.2-.3 .85 .85 0 0 1 .3 1.2 .85 .85 0 0 1-1.2 .2 .85 .85 0 0 1-.3-1.1zM155.6 90a.85 .85 0 0 1 1.2-.3 .85 .85 0 0 1 .2 1.2 .85 .85 0 0 1-1.1 .2 .85 .85 0 0 1-.3-1.1zM155.6 91.6a.85 .85 0 0 1 1.2-.2 .85 .85 0 0 1 .2 1.1 .85 .85 0 0 1-1.1 .2 .85 .85 0 0 1-.3-1.1zM155.7 93.9a.85 .85 0 0 1 1.2-.2 .85 .85 0 0 1 .2 1.1 .85 .85 0 0 1-1.1 .2 .85 .85 0 0 1-.3-1.1zM155.7 95.6a.85 .85 0 0 1 1.2-.2 .85 .85 0 0 1 .2 1.1 .85 .85 0 0 1-1.1 .2 .85 .85 0 0 1-.3-1.1zM155.7 85.7a.85 .85 0 0 1 1.2-.2 .85 .85 0 0 1 .2 1.1 .85 .85 0 0 1-1.1 .2 .85 .85 0 0 1-.3-1.1zM155.7 87.4a.85 .85 0 0 1 1.2-.2 .85 .85 0 0 1 .2 1.1 .85 .85 0 0 1-1.1 .2 .85 .85 0 0 1-.3-1.1zM155.8 81.7a.85 .85 0 0 1 1.1-.2 .85 .85 0 0 1 .3 1.2 .85 .85 0 0 1-1.2 .2 .85 .85 0 0 1-.2-1.2zM155.8 83.4a.85 .85 0 0 1 1.1-.2 .85 .85 0 0 1 .3 1.2 .85 .85 0 0 1-1.2 .2 .85 .85 0 0 1-.2-1.2zM155.8 97.8a.85 .85 0 0 1 1.2-.2 .85 .85 0 0 1 .2 1.1 .85 .85 0 0 1-1.1 .2 .85 .85 0 0 1-.3-1.1z"/>
<path d="M155.8 99.5a.85 .85 0 0 1 1.2-.3 .85 .85 0 0 1 .2 1.2 .85 .85 0 0 1-1.1 .2 .85 .85 0 0 1-.3-1.1zM157.7 90a.85 .85 0 0 1 1.2-.3 .85 .85 0 0 1 .2 1.2 .85 .85 0 0 1-1.1 .2 .85 .85 0 0 1-.3-1.1zM157.7 91.6a.85 .85 0 0 1 1.2-.2 .85 .85 0 0 1 .2 1.1 .85 .85 0 0 1-1.1 .2 .85 .85 0 0 1-.3-1.1zM157.8 93.9a.85 .85 0 0 1 1.1-.2 .85 .85 0 0 1 .3 1.1 .85 .85 0 0 1-1.2 .2 .85 .85 0 0 1-.2-1.1zM157.8 95.6a.85 .85 0 0 1 1.1-.2 .85 .85 0 0 1 .3 1.1 .85 .85 0 0 1-1.2 .2 .85 .85 0 0 1-.2-1.1zM157.8 85.7a.85 .85 0 0 1 1.2-.2 .85 .85 0 0 1 .2 1.1 .85 .85 0 0 1-1.1 .2 .85 .85 0 0 1-.3-1.1zM157.8 87.4a.85 .85 0 0 1 1.2-.2 .85 .85 0 0 1 .2 1.1 .85 .85 0 0 1-1.1 .2 .85 .85 0 0 1-.3-1.1zM157.9 81.7a.85 .85 0 0 1 1.1-.2 .85 .85 0 0 1 .3 1.2 .85 .85 0 0 1-1.2 .2 .85 .85 0 0 1-.2-1.2zM157.9 83.4a.85 .85 0 0 1 1.1-.2 .85 .85 0 0 1 .3 1.2 .85 .85 0 0 1-1.2 .2 .85 .85 0 0 1-.2-1.2zM157.9 97.8a.85 .85 0 0 1 1.2-.2 .85 .85 0 0 1 .2 1.1 .85 .85 0 0 1-1.1 .2 .85 .85 0 0 1-.3-1.1zM157.9 99.5a.85 .85 0 0 1 1.2-.3 .85 .85 0 0 1 .2 1.2 .85 .85 0 0 1-1.1 .2 .85 .85 0 0 1-.3-1.1zM159.7 85.3l-.1 .1"/>
<path d="M159.7 80.3l3.5-2.7-3.5 2.7M159.8 89.4l-.2 .1M159.9 93.4l-.3 .2M160 97.4l-.5 .3M160.2 81.3l-.6 .4M160.3 85.3l-.7 .5M160.4 89.4l-.8 .6M160.5 93.4l-.9 .7M160.5 97.4l-1 .8M160.8 81.3l-1.2 .9M160.9 85.3l-1.3 1M161 89.4l-1.4 1"/>
<path d="M161 93.4l-1.5 1.1M161.1 97.4l-1.6 1.3M161.3 81.3l-1.7 1.3M161.4 85.3l-1.8 1.4M161.5 89.4l-1.9 1.5M161.6 93.4l-2.1 1.6M161.7 97.4l-2.2 1.7M161.9 81.3l-2.3 1.8M162 85.3l-2.4 1.9M162.1 89.4l-2.5 1.9M162.2 93.4l-2.7 2.1M162.3 97.4l-2.8 2.2"/>
<path d="M162.5 81.3l-2.9 2.3M162.6 85.3l-3 2.4M162.7 89.4l-3.1 2.4M162.8 93.4l-3.3 2.5M162.9 97.4l-3.4 2.6M163.1 81.3l-3.5 2.7M163.2 80.3l-.9 .7M163.2 80.8l-.3 .2M163.2 81.7l-3.6 2.8M163.2 82.1l-3.3 2.6M163.2 82.6l-2.7 2.1M163.2 83l-2.1 1.7"/>
<path d="M163.2 83.5l-1.5 1.2M163.2 84l-.9 .7M163.2 84.4l-.3 .3M163.2 85.8l-3.6 2.8M163.2 86.2l-3.2 2.5M163.2 86.7l-2.6 2M163.2 87.1l-2 1.6M163.2 87.6l-1.4 1.1M163.2 88l-.8 .7M163.2 88.5l-.3 .2M163.2 89.4l-3.6 2.8M163.2 89.9l-3.6 2.8"/>
<path d="M163.2 90.3l-3.1 2.4M163.2 90.8l-2.5 1.9M163.2 91.2l-1.9 1.5M163.2 91.7l-1.3 1M163.2 92.1l-.7 .6M163.2 92.6l-.1 .1M163.2 93.5l-3.7 2.9M163.2 94l-3.6 2.8M163.2 94.4l-3 2.4M163.2 94.9l-2.4 1.9M163.2 95.3l-1.8 1.5M163.2 95.8l-1.2 1"/>
<path d="M163.2 96.2l-.6 .6M163.2 96.7l-.1 .1M163.2 97.6l-3.7 2.9M163.2 98.1l-3.3 2.5M163.2 98.5l-2.7 2.1M163.2 99l-2.1 1.6M163.2 99.4l-1.5 1.2M163.2 99.9l-.9 .7M132 100.6h31.2v2.9h-31.2zM135.4 100.5l-.2 .1M135.4 100l-.8 .6M163.2 100.3l-.3 .3"/>
</g>
<path d="M40.2 19.8h.9l.5 .9v-.9h.9v2.4h-.7l-.7-1.1v1.1h-.9z" fill-rule="evenodd" fill="#000"/>
<g font-size="6.3">
<text x="54.3" y="17.9">广 州 市 美 登 电 子 有 限 公 司</text>
<text x="60.6" y="25.6">Miden</text>
<text x="83" y="25.6">Electronics</text>
<text x="124.6" y="25.6">Co.,Ltd.</text>
</g>
<g font-size="4.2">
<text x="20.7" y="53.5">3.绕线层次图（Winding Layer Diagram)</text>
<text x="20.7" y="121.1">4.绕线结构表（Winding Structure Diagram）</text>
<text x="20.7" y="206.4">5.注意说明（Remark）</text>
<text x="23.7" y="258.3">4</text>
</g>
<g font-size="3.7">
<text x="25.7" y="131.8">绕组</text>
<text x="47.2" y="131.8">S</text>
<text x="66" y="131.8">F</text>
<text x="86.5" y="131.8">WIRE</text>
<text x="105.2" y="129.6">TURN</text>
<text x="116.5" y="129.6">WINDING</text>
<text x="136.1" y="128.6">YELLOW</text>
<text x="153.1" y="129.1">TFL</text>
<text x="162.5" y="129.1">TUBE</text>
<text x="178.5" y="129.1">ACT</text>
<text x="108.1" y="134">S</text>
<text x="117.4" y="134">MOTHED</text>
<text x="137.1" y="137.6">TURNS</text>
<text x="138" y="133.1">TAPE</text>
<text x="154.9" y="134.5">S</text>
<text x="165.3" y="134.5">F</text>
<text x="173.9" y="134.5">PIN</text>
<text x="183.2" y="134.5">TOP</text>
<text x="27.6" y="140.8">N1</text>
<text x="80" y="140.8">2UEW 0.4*1P</text>
<text x="27.6" y="147.8">N2</text>
<text x="80" y="147.8">2UEW 0.4*1P</text>
<text x="27.6" y="154.9">N3</text>
<text x="80" y="154.9">2UEW 0.4*2P</text>
<text x="27.6" y="162">N4</text>
<text x="80" y="162">2UEW 0.4*3P</text>
<text x="27.6" y="169.1">N5</text>
<text x="80" y="169.1">2UEW 0.4*1P</text>
<text x="27.6" y="176.1">N6</text>
<text x="80" y="176.1">2UEW 0.4*3P</text>
<text x="27.6" y="183.2">N7</text>
<text x="80" y="183.2">2UEW 0.4*2P</text>
<text x="27.6" y="190.3">N8</text>
<text x="80" y="190.3">2UEW 0.4*1P</text>
<text x="30.1" y="221.2">All processes of the product require environmentally friendly operations, and</text>
<text x="22.9" y="223.4">⒈</text>
<text x="30.1" y="225.6">the winding and winding must be within the height of the skeleton.</text>
<text x="23.9" y="236">2</text>
<text x="23.9" y="248.6">3</text>
<text x="30.1" y="246.4">Place the magnetic core grinding surface on top and fix it three times with 13mm</text>
<text x="30.1" y="250.9">yellow tape</text>
<text x="23.9" y="264.4">5</text>
<text x="30.1" y="264.4">The top print reads' T333008-0GI5K-V1 MD YYWW 'with the end facing Pin1-7 side</text>
</g>
<g font-size="3.4">
<text x="145.1" y="73.1">N 8</text>
<text x="145.2" y="76.7">N 7</text>
<text x="145.1" y="80.5">N 6</text>
<text x="145" y="84.3">N 5</text>
<text x="145.1" y="88.4">N 4</text>
<text x="145.1" y="92.3">N 3</text>
<text x="145" y="96.3">N 2</text>
<text x="145.1" y="100.3">N 1</text>
<text x="29.9" y="233.8">Remove Pin12, F1 is a flying wire that flies out from the top. After winding N8, braid and</text>
<text x="29.9" y="238">solder the wire to fold it back into a loop, and wrap it with tape twice</text>
</g>
<g font-size="3.1">
<text x="27.8" y="32.1">客户名称</text>
<text x="27.8" y="36">CUSTOMER</text>
<text x="64.5" y="34">RANG DONG</text>
<text x="98" y="32.1">客户料号</text>
<text x="98.8" y="36">PART NO</text>
<text x="124.4" y="34">T333008-0GI5K-V1</text>
<text x="162.3" y="36">REV:A</text>
<text x="163" y="32.1">版次</text>
<text x="174.2" y="34">页码：3/5</text>
<text x="26.2" y="46.8">ITEM SPECS</text>
<text x="27.8" y="42.9">品名规格</text>
<text x="51" y="44.8">High-frequency transformer</text>
<text x="97.2" y="46.8">MD SKU NO</text>
<text x="98" y="42.9">美登料号</text>
<text x="129.1" y="44.8">EE33-260uH</text>
<text x="161.3" y="44.8">RH:70％</text>
<text x="175.6" y="44.8">TEMP:25℃</text>
<text x="47.4" y="140.5">2</text>
<text x="65.3" y="140.5">F1</text>
<text x="107.4" y="140.5">14</text>
<text x="119.8" y="140.5">疏绕</text>
<text x="133" y="140.5">0.05*16*2TS</text>
<text x="153.4" y="140.5">24L</text>
<text x="163.8" y="140.5">24L</text>
<text x="175.9" y="140.5">1</text>
<text x="185.2" y="140.5">1</text>
<text x="47.4" y="147.6">4</text>
<text x="66.1" y="147.6">3</text>
<text x="108.2" y="147.6">6</text>
<text x="119.8" y="147.6">疏绕</text>
<text x="133" y="147.6">0.05*16*2TS</text>
<text x="153.4" y="147.6">24L</text>
<text x="163.8" y="147.6">24L</text>
<text x="175.9" y="147.6">1</text>
<text x="185.2" y="147.6">1</text>
<text x="47.4" y="154.7">7</text>
<text x="66.1" y="154.7">6</text>
<text x="108.2" y="154.7">6</text>
<text x="119.8" y="154.7">疏绕</text>
<text x="133" y="154.7">0.05*16*2TS</text>
<text x="153.4" y="154.7">20L</text>
<text x="163.8" y="154.7">20L</text>
<text x="175.9" y="154.7">1</text>
<text x="185.2" y="154.7">1</text>
<text x="47.4" y="161.7">8</text>
<text x="65.3" y="161.7">10</text>
<text x="108.2" y="161.7">5</text>
<text x="119.8" y="161.7">密绕</text>
<text x="133" y="161.7">0.05*16*2TS</text>
<text x="153.4" y="161.7">18L</text>
<text x="163.8" y="161.7">18L</text>
<text x="175.9" y="161.7">1</text>
<text x="185.2" y="161.7">1</text>
<text x="46.6" y="168.8">10</text>
<text x="66.1" y="168.8">9</text>
<text x="108.2" y="168.8">6</text>
<text x="119.8" y="168.8">疏绕</text>
<text x="133" y="168.8">0.05*16*2TS</text>
<text x="153.4" y="168.8">24L</text>
<text x="163.8" y="168.8">24L</text>
<text x="175.9" y="168.8">1</text>
<text x="185.2" y="168.8">1</text>
<text x="46.6" y="175.9">11</text>
<text x="65.3" y="175.9">10</text>
<text x="108.2" y="175.9">3</text>
<text x="119.8" y="175.9">疏绕</text>
<text x="133" y="175.9">0.05*16*2TS</text>
<text x="153.4" y="175.9">18L</text>
<text x="163.8" y="175.9">18L</text>
<text x="175.9" y="175.9">1</text>
<text x="185.2" y="175.9">1</text>
<text x="46.6" y="182.9">14</text>
<text x="65.3" y="182.9">13</text>
<text x="108.2" y="182.9">6</text>
<text x="119.8" y="182.9">疏绕</text>
<text x="133" y="182.9">0.05*16*2TS</text>
<text x="153.4" y="182.9">20L</text>
<text x="163.8" y="182.9">20L</text>
<text x="175.9" y="182.9">1</text>
<text x="185.2" y="182.9">1</text>
<text x="46.6" y="190">F1</text>
<text x="66.1" y="190">1</text>
<text x="107.4" y="190">14</text>
<text x="119.8" y="190">疏绕</text>
<text x="133" y="190">0.05*16*3TS</text>
<text x="153.4" y="190">24L</text>
<text x="163.8" y="190">24L</text>
<text x="175.9" y="190">1</text>
<text x="185.2" y="190">1</text>
<text x="29.9" y="257.9">The appearance of the product should be kept clean and tidy. Vacuum immersion in oil, drying.</text>
<text x="31" y="281.7">制作</text>
<text x="87.1" y="281.7">审核</text>
<text x="143.3" y="281.7">核准</text>
<text x="26.2" y="285.5">（MADE BY)</text>
<text x="59.1" y="283.6">黄龙</text>
<text x="80" y="285.5">（CHECKEI BY)</text>
<text x="115.2" y="283.6">杨石</text>
<text x="135.3" y="285.5">（APPROVED BY)</text>
<text x="170.8" y="283.6">吴海林</text>
</g>
<g font-size="2.3">
<text x="135.8" y="63.6">3m m</text>
<text x="127.3" y="106">T O P</text>
<text x="142.1" y="102.9">B O B B IN</text>
<text x="162.8" y="106">P IN</text>
</g>
</svg>
